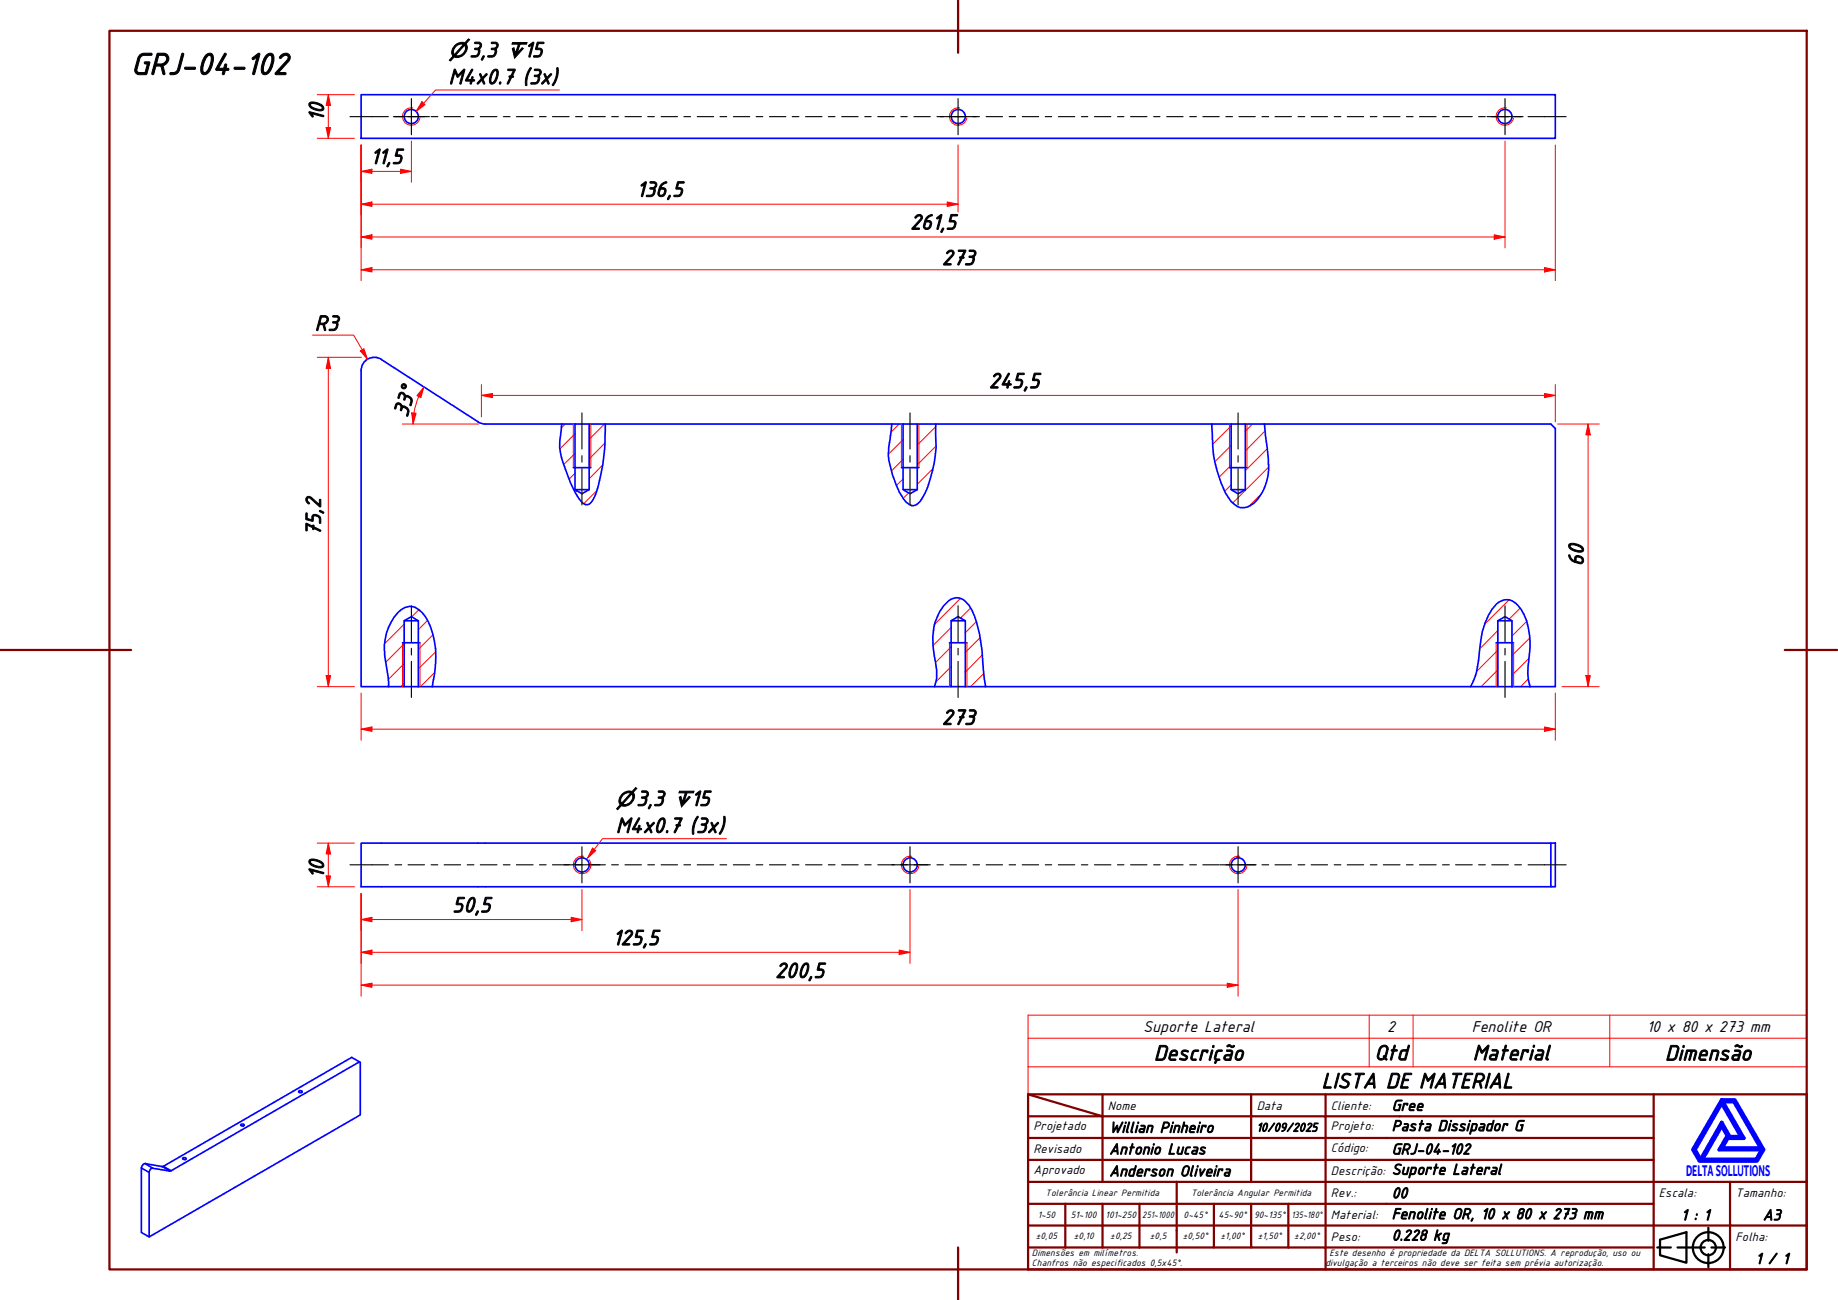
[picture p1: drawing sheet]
<svg xmlns="http://www.w3.org/2000/svg" width="420mm" height="297mm" viewBox="0 0 420 297" stroke-linecap="round" stroke-linejoin="round" font-family="sans-serif">
<!-- layer: Hatch (ABNT) -->
<g fill="none" stroke="#f00" stroke-width=".23">
<path d="M129.2 96.9l-.9 .9M131.4 99.1l-3.4 3.4M138.2 96.9l-3.5 3.5M205.5 96.9l-1.8 1.8M210 96.9l-.3 .3M213.9 97.5l-4.2 4.2M277.4 96.9l-.4 .3M281.4 97.3l-4.2 4.2M286.3 96.9l-1.6 1.6M289.2 98.5l-4.5 4.5M131.4 108.1l-1.3 1.4M131.4 103.6l-2.6 2.6"/>
<path d="M131.9 112.1l-.4 .4M136.5 112.1l-3 2.9M137.7 106.3l-3 3.1M138.3 101.2l-3.6 3.7M206.4 109.5l-1.5 1.4M206.4 105l-2.6 2.6M206.4 100.4l-3.3 3.3M207.7 112.6l-1.3 1.3M210.4 114.5l-.7 .6M213.2 107.1l-3.5 3.6M214 101.9l-4.3 4.3M281.4 110.8l-1.4 1.5"/>
<path d="M281.4 106.3l-2.7 2.7M281.4 101.8l-3.7 3.7M288.4 112.8l-2.9 2.9M289.7 102.5l-5 5.1M290 106.7l-8.2 8.2M95.8 139.3l-1.7 1.7M219.5 136.8l-5.8 5.8M221.9 138.9l-2.3 2.3M344.9 137.1l-5.5 5.5M347.5 139l-2.5 2.5M92.4 151.6l-3.6 3.6M92.4 156.1l-.8 .8"/>
<path d="M92.4 147.1l-4.2 4.2M92.4 142.6l-4.5 4.5M97.7 141.8l-2.1 2.1M99 145l-3.4 3.4M99.4 153.7l-3.3 3.2M99.6 149l-4 3.8M217.4 156.8v.1M217.4 152.3l-3.5 3.5M217.4 147.8l-3.5 3.6M217.4 143.4l-4.1 4.1M223.2 142l-2.5 2.6M224 145.7l-3.3 3.4"/>
<path d="M224.5 149.7l-3.8 3.9M224.9 153.8l-3 3.1M342.4 153.1l-3.8 3.8M342.4 148.6l-4.9 4.9M342.4 144.1l-4.1 4.2M349 142l-3.4 3.3M349.4 155.1l-1.8 1.8M349.5 150.4l-3.9 3.9M349.7 145.8l-4.1 4"/>
</g>
<!-- layer: Visible (ABNT) -->
<g fill="none" stroke="#00f" stroke-width=".38">
<path d="M82.5 21.6h273v10h-273zM82.5 84.7v72.2h6.3M87.2 82.2l22.1 14.2M87.2 82.1a3 3 0 0 0-4.7 2.6M109.3 96.4l.8 .4 .8 .1h23.8M128.4 96.9l-.1 .8a15.6 15.6 0 0 0 1.2 10.3l1.9 4.4a6.3 6.3 0 0 0 2.5 2.9 1.63 1.63 0 0 0 1.8-1.4 41 41 0 0 0 2.7-15.6v-1.4M131.4 96.9v15l1.6 .9 1.7-.9v-15h3.7M138.4 96.9h71.3M203.8 96.9l-.3 3.5a12.9 12.9 0 0 0 .5 8.1 16 16 0 0 0 3.1 6.2 1.86 1.86 0 0 0 3.2-.1 21.2 21.2 0 0 0 3.3-8.8 26 26 0 0 0 .3-7.8v-1.1M206.4 96.9v15l1.6 .9 1.7-.9v-15h4.2M213.9 96.9h70.8M277 96.9a41.6 41.6 0 0 0 1.3 10.8 17.4 17.4 0 0 0 3.1 6.9 3.4 3.4 0 0 0 5.2 .4 11.8 11.8 0 0 0 3.3-10.1l-.8-8"/>
<path d="M281.4 96.9v15l1.6 .9 1.7-.9v-15h4.4M289.1 96.9h65.4l1 1v59h-5.7M131.1 106.9h4M131.4 111.9h3.3M206.1 106.9h4M206.4 111.9h3.3M281.1 106.9h4M281.4 111.9h3.3M88.8 156.9h3.6v-15.1l1.6-.9 1.6 .9v15.1M88.8 156.9a33.3 33.3 0 0 0-.9-7.1 12.1 12.1 0 0 1 3.7-10.4 3.4 3.4 0 0 1 5 .7 17.5 17.5 0 0 1 2.8 13l-.6 3.8M92 146.9h4M92.4 156.9h121.2"/>
<path d="M92.4 141.8h3.2M213.6 156.9h3.8v-15.1l1.6-.9 1.7 .9v15.1M213.6 156.9a8.6 8.6 0 0 0 .3-5.5 16.2 16.2 0 0 1 .6-11 7 7 0 0 1 3.5-3.7 2.98 2.98 0 0 1 3.5 1.6 24 24 0 0 1 3 11.2l.8 7.4M217 146.9h4M217.4 156.9h118.8M217.4 141.8h3.3M336.2 156.9h6.2v-15.1l1.6-.9 1.6 .9v15.1M336.2 156.9a17 17 0 0 0 2-8.1 19.1 19.1 0 0 1 2.9-9.6 3.8 3.8 0 0 1 4.7-1.9 8.5 8.5 0 0 1 3.6 6.2 23.5 23.5 0 0 1-.1 8.8l.1 3.1 .4 1.5M342 146.9h4M342.4 156.9h7.4M342.4 141.8h3.2M354.5 192.6h1v10h-1z"/>
<path d="M354.5 192.6h-272v10h272M55.1 257l.5-.2 .2 .2a.39 .39 0 0 1-.4 .3 .39 .39 0 0 1-.3-.3zM68.3 249.3l.3-.1 .5 .2-.1 .2-.4 .1-.3-.2zM82.2 242.6l-43.1 24.9M32.3 266.9v14.7l1.8 1M32.3 266.9l1.8 1M33.1 265.9l-.3 .1-.5 .9M33.1 265.9l4 .7M33.1 265.9l1.8 1M34.9 266.9a.88 .88 0 0 0-.8 1M34.9 266.9l3.9 .7M37.1 266.6l1.7 1"/>
<path d="M37.3 266.5l43.1-24.9 2 1.1v12l-48.3 27.9v-14.7M37.3 266.5l-.2 .1M37.3 266.5l1.8 1M39.1 267.5l-.3 .1M41.8 264.6l.3-.1 .4 .2a.38 .38 0 0 1-.4 .3 .38 .38 0 0 1-.3-.4z"/>
<circle cx="94" cy="26.6" r="1.62"/>
<circle cx="219" cy="26.6" r="1.62"/>
<circle cx="344" cy="26.6" r="1.62"/>
<circle cx="133.1" cy="197.6" r="1.62"/>
<circle cx="208.1" cy="197.6" r="1.62"/>
<circle cx="283.1" cy="197.6" r="1.62"/>
</g>
<!-- layer: Visible Narrow (ABNT) -->
<g fill="none" stroke="#f00" stroke-width=".23">
<path d="M94.4 24.7a2 2 0 0 0-2.4 1.6 2 2 0 0 0 1.7 2.3 2 2 0 0 0 2.3-1.6M219.4 24.7a2 2 0 0 0-2.3 1.6 2 2 0 0 0 1.6 2.3 2 2 0 0 0 2.3-1.6M344.4 24.7a2 2 0 0 0-2.4 1.6 2 2 0 0 0 1.7 2.3 2 2 0 0 0 2.3-1.6M131.1 96.9v10M135.1 96.9v10M206.1 96.9v10M210.1 96.9v10M281.1 96.9v10M285.1 96.9v10M92 146.9v10M96 146.9v10M217 146.9v10"/>
<path d="M221 146.9v10M342 146.9v10M346 146.9v10M133.4 195.7a2 2 0 0 0-2.3 1.6 2 2 0 0 0 1.6 2.3 2 2 0 0 0 2.3-1.6M208.4 195.7a2 2 0 0 0-2.3 1.6 2 2 0 0 0 1.6 2.3 2 2 0 0 0 2.3-1.6M283.4 195.7a2 2 0 0 0-2.3 1.6 2 2 0 0 0 1.6 2.3 2 2 0 0 0 2.3-1.6"/>
</g>
<path d="M235 237.2h178v-5.2h-178v11.8M313 232v11.8M323 232v11.8M368 232v11.8M413 237.2v6.6h-178M235 243.8v6.2h178v-6.2" fill="none" stroke="#f00" stroke-width=".23"/>
<!-- layer: Borda A3/A4 (ABNT) -->
<g fill="none" stroke="#800000" stroke-width=".51">
<path d="M25 7h388v283.1h-388zM219 0v12.1M0 148.5h30M408 148.5h12M235 250l17 5.1h-17M235 250h178v40.1h-178zM252 255.1h34v4.9h17M252 255.1v15M252 250v5.1M286 250v5.1h17v4.9M303 250v5.1h75M378 250v20.1h-143"/>
<path d="M235 260h51v10.1M235 275.1h17M243.5 275.1v9.9M260.5 275.1h-8.5v9.9M269 270.1v16.1M277.5 275.1v9.9h-42.5M286 275.1v9.9h8.5M294.5 275.1v9.9M303 275.1h-42.5v9.9M303 260v5h-68M303 275.1v9.9h75M303 260h75"/>
<path d="M303 275.1h75M378 265h-75v10.1M395.5 270.1v9.9h17.5M413 270.1h-35v9.9h17.5v10.1M219 285v12M235 280h143v10.1M277.5 285h8.5M294.5 285h8.5v5.1"/>
</g>
<path d="M393.6 257.3l1.2 2.2-1.8 3.2h9.7l-1.3 2.2h-12.2zM393.6 252.1l4.4 7.6h-2.6l-1.8-3.2-4.9 8.4-1.2-2.2zM393.6 251.3h3l6.6 11.4-1.6 2.6h-13.1l-1.5-2.6zM393.8 251.7h2.6l6.1 10.6h-8.8l1.3-2.2h3.7zM395 259.7h.2l-.1 .2z" fill="none" stroke="#00f" stroke-width=".83"/>
<!-- layer: 0 -->
<path d="M388.5 265.3h13.1" fill="none" stroke="#000" stroke-width=".23"/>
<g fill="none" stroke="#000" stroke-width=".51">
<path d="M378.8 285h3.2M379.5 283.3l6-1.8v7l-6-1.7zM383.5 285h6.2M390.5 280.5v3M390.5 286.6v2.9M391.2 285h3.1"/>
<circle cx="390.5" cy="285.1" r="3.5"/>
<circle cx="390.5" cy="285.1" r="1.75"/>
</g>
<!-- layer: Linha de centro (ISO) -->
<g fill="none" stroke="#000" stroke-width=".25">
<path d="M80 26.7h8.8M90.3 26.7h1.5M93.3 26.7h3.7M98.6 26.7h1.5M101.5 26.7h3.8M106.8 26.7h1.5M109.8 26.7h3.8M115.1 26.7h1.5M118 26.7h3.9M123.3 26.7h1.5M126.3 26.7h3.8M131.6 26.7h1.5"/>
<path d="M134.6 26.7h3.8M139.8 26.7h1.6M142.9 26.7h3.7M148.1 26.7h1.5M151.1 26.7h3.8M156.3 26.7h1.6M159.4 26.7h3.7M164.6 26.7h1.5M167.6 26.7h3.8M172.8 26.7h1.6M175.9 26.7h3.7M181.1 26.7h1.5"/>
<path d="M184.1 26.7h3.8M189.4 26.7h1.5M192.4 26.7h3.8M197.7 26.7h1.4M200.7 26.7h3.7M205.9 26.7h1.5M208.9 26.7h3.8M214.2 26.7h1.4M217.2 26.7h3.7M222.4 26.7h1.5M225.4 26.7h3.8M230.7 26.7h1.5"/>
<path d="M233.7 26.7h3.7M239 26.7h1.4M241.9 26.7h3.8M247.2 26.7h1.5M250.2 26.7h3.7M255.5 26.7h1.4M258.4 26.7h3.8M263.7 26.7h1.5M266.7 26.7h3.7M272 26.7h1.5M275 26.7h3.7M280.2 26.7h1.5"/>
<path d="M283.2 26.7h3.8M288.5 26.7h1.5M291.5 26.7h3.7M296.7 26.7h1.6M299.7 26.7h3.8M305 26.7h1.5M308 26.7h3.7M313.2 26.7h1.6M316.2 26.7h3.8M321.5 26.7h1.5M324.5 26.7h3.8M329.8 26.7h1.5"/>
<path d="M332.7 26.7h3.8M338 26.7h1.5M341 26.7h3.8M346.3 26.7h1.5M349.3 26.7h8.7M133 94.3v8.3M208 94.3v8.3M283 94.3v8.3M133 104.1v1.5M133 107.1v8.3M208 104.1v1.5M208 107.1v8.3"/>
<path d="M283 104.1v1.5M283 107.1v8.3M94 138.4v8.2M219 138.4v8.2M344 138.4v8.2M94 148.1v1.6M94 151.1v8.3M219 148.1v1.6M219 151.1v8.3M344 148.1v1.6M344 151.1v8.3M80 197.6h8.8"/>
<path d="M90.3 197.6h1.5M93.3 197.6h3.7M98.6 197.6h1.5M101.5 197.6h3.8M106.8 197.6h1.5M109.8 197.6h3.8M115.1 197.6h1.5M118 197.6h3.9M123.3 197.6h1.5M126.3 197.6h3.8M131.6 197.6h1.5M134.6 197.6h3.8"/>
<path d="M139.8 197.6h1.6M142.9 197.6h3.7M148.1 197.6h1.5M151.1 197.6h3.8M156.3 197.6h1.6M159.4 197.6h3.7M164.6 197.6h1.5M167.6 197.6h3.8M172.8 197.6h1.6M175.9 197.6h3.7M181.1 197.6h1.5M184.1 197.6h3.8"/>
<path d="M189.4 197.6h1.5M192.4 197.6h3.8M197.7 197.6h1.4M200.7 197.6h3.7M205.9 197.6h1.5M208.9 197.6h3.8M214.2 197.6h1.4M217.2 197.6h3.7M222.4 197.6h1.5M225.4 197.6h3.8M230.7 197.6h1.5M233.7 197.6h3.7"/>
<path d="M239 197.6h1.4M241.9 197.6h3.8M247.2 197.6h1.5M250.2 197.6h3.7M255.5 197.6h1.4M258.4 197.6h3.8M263.7 197.6h1.5M266.7 197.6h3.7M272 197.6h1.5M275 197.6h3.7M280.2 197.6h1.5M283.2 197.6h3.8"/>
<path d="M288.5 197.6h1.5M291.5 197.6h3.7M296.7 197.6h1.6M299.7 197.6h3.8M305 197.6h1.5M308 197.6h3.7M313.2 197.6h1.6M316.2 197.6h3.8M321.5 197.6h1.5M324.5 197.6h3.8M329.8 197.6h1.5M332.7 197.6h3.8"/>
<path d="M338 197.6h1.5M341 197.6h3.8M346.3 197.6h1.5M349.3 197.6h8.7"/>
</g>
<!-- layer: Marca de centro (ISO) -->
<path d="M89.9 26.7h8.3M94 22.5v8.3M214.9 26.7h8.2M219 22.5v8.3M339.9 26.7h8.3M344 22.5v8.3M128.9 197.6h8.3M133 193.5v8.2M203.9 197.6h8.3M208 193.5v8.2M278.9 197.6h8.2M283 193.5v8.2" fill="none" stroke="#000" stroke-width=".25"/>
<path d="M75.1 154.4v2.5" fill="none" stroke="#f00" stroke-width=".23"/>
<path d="M74.5 154.4h1.1l-.5 2.5z" fill="#f00"/>
<path d="M75.1 81.6v2.6M74.5 154.4h1.1l-.5 2.5z" fill="none" stroke="#f00" stroke-width=".23"/>
<path d="M75.1 81.6l.5 2.6h-1.1z" fill="#f00"/>
<path d="M72.5 81.6h10.1M75.1 81.6l.5 2.6h-1.1zM75.1 84.2v70.2M72.5 156.9h8.5M82.5 166.6h2.5" fill="none" stroke="#f00" stroke-width=".23"/>
<path d="M82.5 166.6l2.5-.5v1z" fill="#f00"/>
<path d="M82.5 166.6l2.5-.5v1zM353.1 166.6h2.4" fill="none" stroke="#f00" stroke-width=".23"/>
<path d="M353.1 166.1l2.4 .5-2.4 .5z" fill="#f00"/>
<path d="M82.8 79.9l1.2 2.2M82.5 158.4v10.7M355.5 158.4v10.7M85 166.6h268.1M353.1 166.1l2.4 .5-2.4 .5z" fill="none" stroke="#f00" stroke-width=".23"/>
<path d="M82.4 80.2l.8-.5 .8 2.4z" fill="#f00"/>
<path d="M71.4 76.6h9.4l2 3.3M82.4 80.2l.8-.5 .8 2.4zM363 96.9v2.5" fill="none" stroke="#f00" stroke-width=".23"/>
<path d="M363 96.9l.5 2.5h-1z" fill="#f00"/>
<path d="M363 96.9l.5 2.5h-1zM363 154.4v2.5" fill="none" stroke="#f00" stroke-width=".23"/>
<path d="M362.5 154.4h1l-.5 2.5z" fill="#f00"/>
<path d="M110 90.3h2.6M356 96.9h9.6M363 99.4v55M357.1 156.9h8.5M362.5 154.4h1l-.5 2.5z" fill="none" stroke="#f00" stroke-width=".23"/>
<path d="M110 90.3l2.6-.4v1z" fill="#f00"/>
<path d="M110 90.3l2.6-.4v1zM353.1 90.3h2.4" fill="none" stroke="#f00" stroke-width=".23"/>
<path d="M353.1 89.9l2.4 .4-2.4 .6z" fill="#f00"/>
<path d="M96.9 88.4l-1.1 2.2M110 87.9v7.3M112.6 90.3h240.5M353.1 89.9l2.4 .4-2.4 .6zM355.5 87.9v8.5" fill="none" stroke="#f00" stroke-width=".23"/>
<path d="M96.9 88.4l-.7 2.5-.9-.5z" fill="#f00"/>
<path d="M94.6 94.4l-.2 2.5M96.9 88.4l-.7 2.5-.9-.5z" fill="none" stroke="#f00" stroke-width=".23"/>
<path d="M94.1 94.3l1 .1-.7 2.5z" fill="#f00"/>
<path d="M82.5 61.6h2.5M91.9 96.9h17.5M94.1 94.3l1 .1-.7 2.5zM95.7 90.6l-.6 1.9-.5 1.9" fill="none" stroke="#f00" stroke-width=".23"/>
<path d="M82.5 61.6l2.5-.5v1.1z" fill="#f00"/>
<path d="M82.5 61.6l2.5-.5v1.1zM353.1 61.6h2.4" fill="none" stroke="#f00" stroke-width=".23"/>
<path d="M353.1 61.1l2.4 .5-2.4 .6z" fill="#f00"/>
<path d="M82.5 33.1v31M82.5 39.2h2.5M355.5 33.1v31M85 61.6h268.1M353.1 61.1l2.4 .5-2.4 .6z" fill="none" stroke="#f00" stroke-width=".23"/>
<path d="M82.5 39.2l2.5-.5v.9z" fill="#f00"/>
<path d="M82.5 39.2l2.5-.5v.9zM91.6 39.2h2.4" fill="none" stroke="#f00" stroke-width=".23"/>
<path d="M91.6 38.7l2.4 .5-2.4 .4z" fill="#f00"/>
<path d="M82.5 33.1v8.5M85 39.2h6.6M91.6 38.7l2.4 .5-2.4 .4zM94 32.2v9.4M82.5 46.7h2.5" fill="none" stroke="#f00" stroke-width=".23"/>
<path d="M82.5 46.7l2.5-.5v1z" fill="#f00"/>
<path d="M82.5 46.7l2.5-.5v1zM216.5 46.7h2.5" fill="none" stroke="#f00" stroke-width=".23"/>
<path d="M216.5 46.2l2.5 .5-2.5 .5z" fill="#f00"/>
<path d="M82.5 33.1v16M219 33.1v15.3M82.5 54.2h2.5M85 46.7h131.5M216.5 46.2l2.5 .5-2.5 .5z" fill="none" stroke="#f00" stroke-width=".23"/>
<path d="M82.5 54.2l2.5-.6v1.1z" fill="#f00"/>
<path d="M82.5 54.2l2.5-.6v1.1zM341.6 54.2h2.4" fill="none" stroke="#f00" stroke-width=".23"/>
<path d="M341.6 53.6l2.4 .6-2.4 .5z" fill="#f00"/>
<path d="M82.5 33.1v23.5M344 32.2v24.4M85 54.2h256.6M341.6 53.6l2.4 .6-2.4 .5zM82.5 210.1h2.5" fill="none" stroke="#f00" stroke-width=".23"/>
<path d="M82.5 210.1l2.5-.5v1z" fill="#f00"/>
<path d="M82.5 210.1l2.5-.5v1zM130.6 210.1h2.4" fill="none" stroke="#f00" stroke-width=".23"/>
<path d="M130.6 209.6l2.4 .5-2.4 .5z" fill="#f00"/>
<path d="M82.5 204.1v8.5M82.5 217.6h2.5M85 210.1h45.6M130.6 209.6l2.4 .5-2.4 .5zM133 203.2v9.4" fill="none" stroke="#f00" stroke-width=".23"/>
<path d="M82.5 217.6l2.5-.5v1z" fill="#f00"/>
<path d="M82.5 217.6l2.5-.5v1zM205.5 217.6h2.5" fill="none" stroke="#f00" stroke-width=".23"/>
<path d="M205.5 217.1l2.5 .5-2.5 .5z" fill="#f00"/>
<path d="M82.5 204.1v16M85 217.6h120.5M205.5 217.1l2.5 .5-2.5 .5zM208 203.2v16.9M82.5 225.1h2.5" fill="none" stroke="#f00" stroke-width=".23"/>
<path d="M82.5 225.1l2.5-.5v1z" fill="#f00"/>
<path d="M82.5 225.1l2.5-.5v1zM280.5 225.1h2.5" fill="none" stroke="#f00" stroke-width=".23"/>
<path d="M280.5 224.6l2.5 .5-2.5 .5z" fill="#f00"/>
<path d="M75.1 21.6v2.5M82.5 204.1v23.5M283 203.2v24.4M85 225.1h195.5M280.5 224.6l2.5 .5-2.5 .5z" fill="none" stroke="#f00" stroke-width=".23"/>
<path d="M75.1 21.6l.5 2.5h-1.1z" fill="#f00"/>
<path d="M75.1 21.6l.5 2.5h-1.1zM75.1 29.1v2.5" fill="none" stroke="#f00" stroke-width=".23"/>
<path d="M74.5 29.1h1.1l-.5 2.5z" fill="#f00"/>
<path d="M72.5 31.6h8.5M72.5 21.6h8.5M74.5 29.1h1.1l-.5 2.5zM75.1 24.1v5" fill="none" stroke="#f00" stroke-width=".23"/>
<path d="M96.8 23.6l-1.7 1.8" fill="none" stroke="#f00" stroke-width=".23"/>
<path d="M96.5 23.2l.7 .7-2.1 1.5z" fill="#f00"/>
<path d="M96.5 23.2l.7 .7-2.1 1.5zM127.9 20.6h-28.3l-2.8 3M135.8 194.1l-1.5 2" fill="none" stroke="#f00" stroke-width=".23"/>
<path d="M135.4 193.8l.8 .6-1.9 1.7z" fill="#f00"/>
<path d="M134.7 196.4l.4 1.1M135.1 197.7l-.2 .6M135.4 193.8l.8 .6-1.9 1.7zM166.1 191.6h-28.4l-1.9 2.5" fill="none" stroke="#f00" stroke-width=".23"/>
<path d="M75.1 200.1v2.5" fill="none" stroke="#f00" stroke-width=".23"/>
<path d="M74.5 200.1h1.1l-.5 2.5z" fill="#f00"/>
<path d="M75.1 192.6v2.5M74.5 200.1h1.1l-.5 2.5z" fill="none" stroke="#f00" stroke-width=".23"/>
<path d="M75.1 192.6l.5 2.5h-1.1z" fill="#f00"/>
<path d="M72.5 192.6h8.5M75.1 192.6l.5 2.5h-1.1zM75.1 195.1v5M72.5 202.6h8.5" fill="none" stroke="#f00" stroke-width=".23"/>
<text font-size="7.6" x="30" y="17.1">GRJ-04-102</text>
<g font-size="5.3">
<text x="102.6" y="19.2">M4x0.7 (3x)</text>
<text x="74" y="27.8" transform="rotate(-90 74 27.8)">10</text>
<text x="84.6" y="37.5">11,5</text>
<text x="145.5" y="44.9">136,5</text>
<text x="208" y="52.4">261,5</text>
<text x="215.3" y="60.6">273</text>
<text x="71.9" y="75.6">R3</text>
<text x="226" y="88.7">245,5</text>
<text x="93.1" y="95.6" transform="rotate(-74 93.1 95.6)">33°</text>
<text x="73.3" y="122.5" transform="rotate(-90 73.3 122.5)">75,2</text>
<text x="362" y="129.4" transform="rotate(-90 362 129.4)">60</text>
<text x="215.3" y="165.6">273</text>
<text x="140.8" y="190.3">M4x0.7 (3x)</text>
<text x="74" y="200.8" transform="rotate(-90 74 200.8)">10</text>
<text x="103.4" y="208.5">50,5</text>
<text x="140" y="215.9">125,5</text>
<text x="177.2" y="223.4">200,5</text>
<text x="263.8" y="242.3">Descrição</text>
<text x="314.2" y="242.2">Qtd</text>
<text x="336.7" y="242.2">Material</text>
<text x="380.6" y="242.3">Dimensão</text>
<text x="302.1" y="248.7">LISTA DE MATERIAL</text>
</g>
<g font-size="4.8">
<text x="102.6" y="13.1">⌀3,3 ↧15</text>
<text x="140.8" y="184.1">⌀3,3 ↧15</text>
</g>
<g font-size="3.9">
<text x="261.3" y="235.8">Suporte Lateral</text>
<text x="317.1" y="235.8">2</text>
<text x="336.4" y="235.8">Fenolite OR</text>
<text x="376.4" y="235.8">10 x 80 x 273 mm</text>
</g>
<g font-size="3.8">
<text x="318.1" y="253.8">Gree</text>
<text x="253.6" y="258.8">Willian Pinheiro</text>
<text x="253.6" y="263.8">Antonio Lucas</text>
<text x="318.1" y="263.8">GRJ-04-102</text>
<text x="318.1" y="258.4">Pasta Dissipador G</text>
<text x="253.6" y="268.8">Anderson Oliveira</text>
<text x="318.1" y="268.4">Suporte Lateral</text>
<text x="318.1" y="273.8">00</text>
<text x="318.1" y="278.6">Fenolite OR, 10 x 80 x 273 mm</text>
<text x="384.3" y="278.8">1 : 1</text>
<text x="403" y="278.8">A3</text>
<text x="318.1" y="283.4">0.228 kg</text>
<text x="401.3" y="288.8">1 / 1</text>
</g>
<text font-size="3.8" fill="#00f" x="385.4" y="268.8">DELTASOLLUTIONS</text>
<g font-size="3">
<text x="253.2" y="253.5">Nome</text>
<text x="287.3" y="253.5">Data</text>
<text x="304.2" y="253.5">Cliente:</text>
<text x="236.2" y="263.5">Revisado</text>
<text x="236.2" y="258.2">Projetado</text>
<text x="287.2" y="258.6">10/09/2025</text>
<text x="304.2" y="263.3">Código:</text>
<text x="304.2" y="258.2">Projeto:</text>
<text x="236.2" y="268.2">Aprovado</text>
<text x="304.2" y="268.4">Descrição:</text>
<text x="304.2" y="273.5">Rev.:</text>
<text x="379.2" y="273.5">Escala:</text>
<text x="396.7" y="273.5">Tamanho:</text>
<text x="304.2" y="278.6">Material:</text>
<text x="304.2" y="283.5">Peso:</text>
<text x="396.7" y="283.5">Folha:</text>
</g>
<g font-size="2.3">
<text x="239" y="273.4">Tolerância Linear Permitida</text>
<text x="272.3" y="273.2">Tolerância Angular Permitida</text>
<text x="237.2" y="278.3">1~50</text>
<text x="244.8" y="278.3">51~100</text>
<text x="252.7" y="278.3">101~250</text>
<text x="261.1" y="278.3">251~1000</text>
<text x="270.6" y="278.3">0~45°</text>
<text x="278.5" y="278.3">45~90°</text>
<text x="286.7" y="278.3">90~135°</text>
<text x="295.2" y="278.3">135~180°</text>
<text x="235.9" y="287.1">Dimensões em milímetros.</text>
<text x="236.8" y="283.1">±0,05</text>
<text x="245.5" y="283.1">±0,10</text>
<text x="253.8" y="283.1">±0,25</text>
<text x="262.8" y="283.1">±0,5</text>
<text x="270.4" y="283.1">±0,50°</text>
<text x="279" y="283.1">±1,00°</text>
<text x="287.5" y="283.1">±1,50°</text>
<text x="295.8" y="283.1">±2,00°</text>
<text x="303.9" y="287.1">Este desenho é propriedade da DELTA SOLLUTIONS. A reprodução, uso ou</text>
<text x="235.9" y="289.2">Chanfros não especificados 0,5x45°.</text>
<text x="303" y="289.2">divulgação a terceiros não deve ser feita sem prévia autorização.</text>
</g>
</svg>
